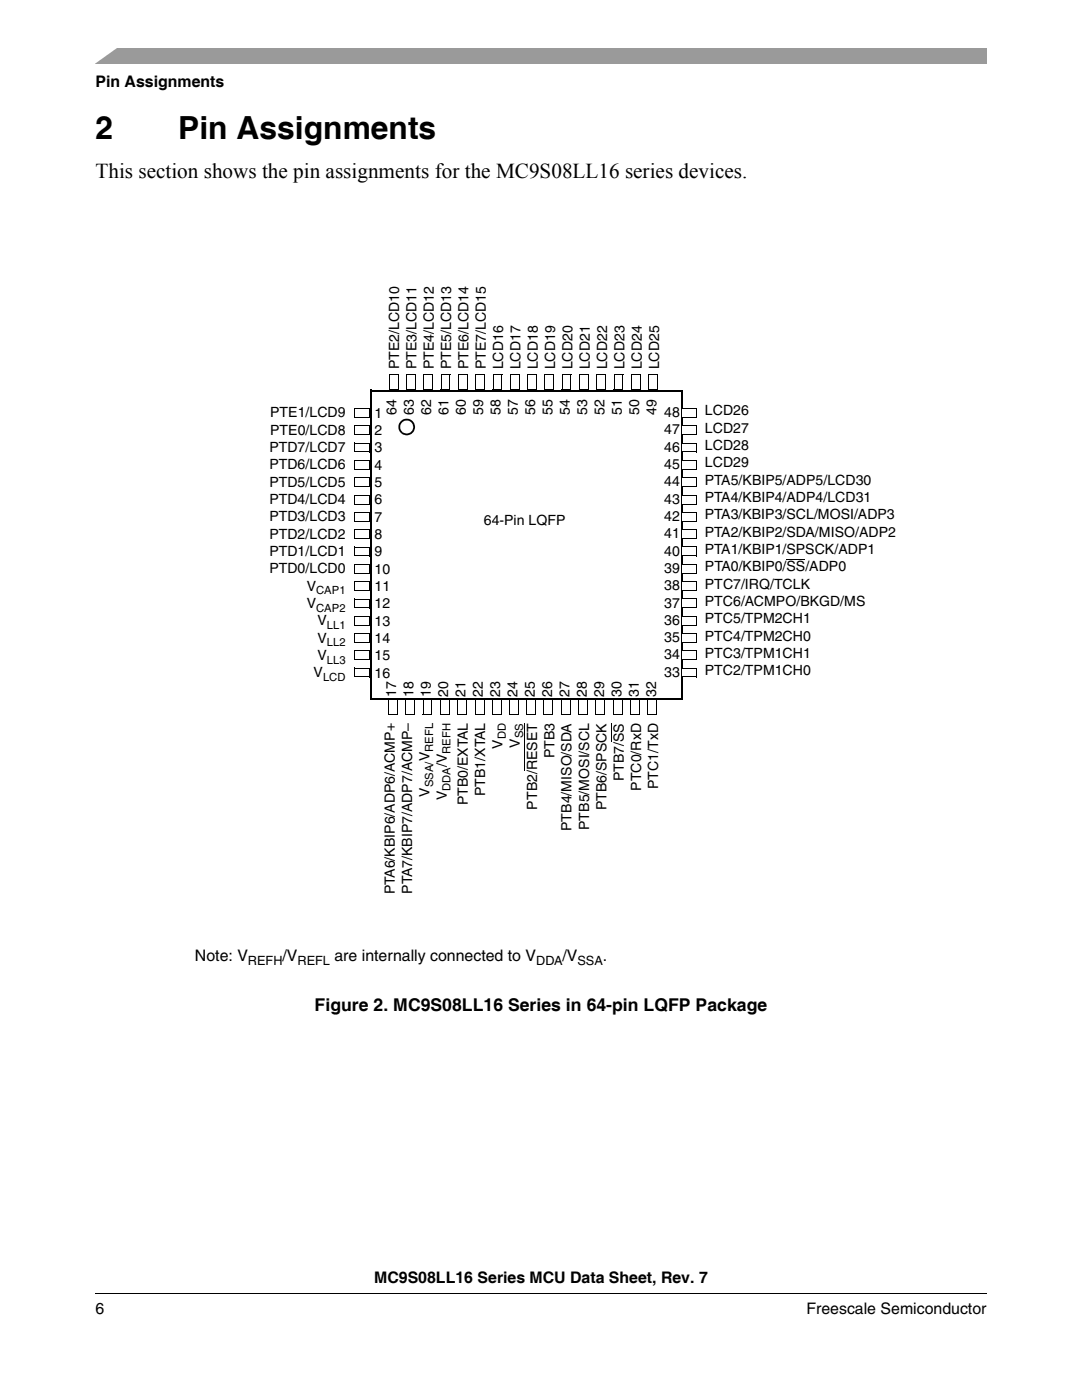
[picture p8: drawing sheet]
<svg xmlns="http://www.w3.org/2000/svg" width="216mm" height="279mm" viewBox="0 0 216 279" stroke-linecap="round" stroke-linejoin="round" font-family="sans-serif">
<path d="M19 258.1v.1z" fill="#000"/>
<path d="M19 258.1h177.8" fill="none" stroke="#000" stroke-width=".2"/>
<g fill="#fff">
<path d="M201.9 254h.7v16.4h-.7z"/>
<path d="M201.9 15.3h.7v3.2h-.7z"/>
</g>
<path d="M19 9.5h177.8v3.2h-177.8z" fill="#9a9a9a"/>
<path d="M17.1 9.2h6.8l-5.3 3.8h-1.5z" fill="#fff"/>
<path d="M101.7 139.6h1.8v3.1h-1.8z" fill="#fff"/>
<path d="M101.7 139.6v3.1M103.5 139.6v3.1" fill="none" stroke="#000" stroke-width=".2"/>
<path d="M101.7 139.6h1.8zM101.7 142.6l1.8 .1z" fill="#000"/>
<path d="M105.1 139.6h1.8v3.1h-1.8z" fill="#fff"/>
<path d="M105.1 139.6v3.1M106.9 139.6v3.1" fill="none" stroke="#000" stroke-width=".2"/>
<path d="M105.1 139.6h1.8zM105.1 142.6l1.8 .1z" fill="#000"/>
<path d="M108.5 139.6h1.8v3.1h-1.8z" fill="#fff"/>
<path d="M108.5 139.6v3.1M110.3 139.6v3.1" fill="none" stroke="#000" stroke-width=".2"/>
<path d="M108.5 139.6h1.8zM108.5 142.6l1.8 .1z" fill="#000"/>
<path d="M112 139.6h1.8v3.1h-1.8z" fill="#fff"/>
<path d="M112 139.6v3.1M113.8 139.6v3.1" fill="none" stroke="#000" stroke-width=".2"/>
<path d="M112 139.6h1.8zM112 142.6l1.8 .1z" fill="#000"/>
<path d="M115.4 139.6h1.8v3.1h-1.8z" fill="#fff"/>
<path d="M115.4 139.5v3.2M117.2 139.6v3.1" fill="none" stroke="#000" stroke-width=".2"/>
<path d="M115.4 139.5l1.9 .1zM115.4 142.6l1.8 .1z" fill="#000"/>
<path d="M118.9 139.6h1.8v3.1h-1.8z" fill="#fff"/>
<path d="M118.9 139.6v3.1M120.7 139.6v3.1" fill="none" stroke="#000" stroke-width=".2"/>
<path d="M118.9 139.6h1.8zM118.9 142.6l1.8 .1z" fill="#000"/>
<path d="M122.4 139.6h1.8v3.1h-1.8z" fill="#fff"/>
<path d="M122.4 139.6v3.1M124.2 139.6v3.1" fill="none" stroke="#000" stroke-width=".2"/>
<path d="M122.4 139.6h1.8zM122.4 142.6l1.8 .1z" fill="#000"/>
<path d="M125.8 139.6h1.8v3.1h-1.8z" fill="#fff"/>
<path d="M125.8 139.6v3.1M127.6 139.6v3.1" fill="none" stroke="#000" stroke-width=".2"/>
<path d="M125.8 139.6h1.8zM125.8 142.6l1.8 .1z" fill="#000"/>
<path d="M129.3 139.6h1.7v3.1h-1.7z" fill="#fff"/>
<path d="M129.3 139.6v3.1M131 139.6v3.1" fill="none" stroke="#000" stroke-width=".2"/>
<path d="M129.3 139.6h1.8zM129.2 142.6l1.8 .1z" fill="#000"/>
<path d="M77.5 139.6h1.8v3.1h-1.8z" fill="#fff"/>
<path d="M77.5 139.5v3.2M79.3 139.6v3.1" fill="none" stroke="#000" stroke-width=".2"/>
<path d="M77.5 139.5l1.9 .1zM77.5 142.6l1.8 .1z" fill="#000"/>
<path d="M81 139.6h1.7v3.1h-1.7z" fill="#fff"/>
<path d="M81 139.6v3.1M82.7 139.6v3.1" fill="none" stroke="#000" stroke-width=".2"/>
<path d="M81 139.6h1.8zM80.9 142.6l1.8 .1z" fill="#000"/>
<path d="M84.4 139.6h1.8v3.1h-1.8z" fill="#fff"/>
<path d="M84.4 139.6v3.1M86.2 139.6v3.1" fill="none" stroke="#000" stroke-width=".2"/>
<path d="M84.4 139.6h1.8zM84.4 142.6l1.8 .1z" fill="#000"/>
<path d="M87.9 139.6h1.7v3.1h-1.7z" fill="#fff"/>
<path d="M87.9 139.6v3.1M89.6 139.6v3.1" fill="none" stroke="#000" stroke-width=".2"/>
<path d="M87.9 139.6h1.8zM87.8 142.6l1.8 .1z" fill="#000"/>
<path d="M91.3 139.6h1.8v3.1h-1.8z" fill="#fff"/>
<path d="M91.3 139.6v3.1M93.1 139.6v3.1" fill="none" stroke="#000" stroke-width=".2"/>
<path d="M91.3 139.6h1.8zM91.3 142.6l1.8 .1z" fill="#000"/>
<path d="M94.8 139.6h1.8v3.1h-1.8z" fill="#fff"/>
<path d="M94.8 139.6v3.1M96.6 139.6v3.1" fill="none" stroke="#000" stroke-width=".2"/>
<path d="M94.8 139.6h1.8zM94.8 142.6l1.8 .1z" fill="#000"/>
<path d="M98.2 139.6h1.8v3.1h-1.8z" fill="#fff"/>
<path d="M98.2 139.6v3.1M100 139.6v3.1" fill="none" stroke="#000" stroke-width=".2"/>
<path d="M98.2 139.6h1.9zM98.2 142.6l1.8 .1z" fill="#000"/>
<path d="M70.7 81.6h3v1.7h-3z" fill="#fff"/>
<path d="M70.7 83.3h3M70.7 81.6h3.1" fill="none" stroke="#000" stroke-width=".2"/>
<path d="M70.7 81.5l.1 1.8zM73.7 81.6l.1 1.8z" fill="#000"/>
<path d="M70.7 85h3v1.7h-3z" fill="#fff"/>
<path d="M70.7 86.7h3M70.7 85h3.1" fill="none" stroke="#000" stroke-width=".2"/>
<path d="M70.7 84.9l.1 1.8zM73.7 85l.1 1.8z" fill="#000"/>
<path d="M70.7 88.4h3v1.8h-3z" fill="#fff"/>
<path d="M70.7 90.2h3M70.7 88.4h3.1" fill="none" stroke="#000" stroke-width=".2"/>
<path d="M70.7 88.4l.1 1.8zM73.7 88.4l.1 1.8z" fill="#000"/>
<path d="M70.7 91.9h3v1.7h-3z" fill="#fff"/>
<path d="M70.7 93.6h3M70.7 91.9h3.1" fill="none" stroke="#000" stroke-width=".2"/>
<path d="M70.7 91.8l.1 1.8zM73.7 91.9l.1 1.8z" fill="#000"/>
<path d="M70.7 95.3h3v1.8h-3z" fill="#fff"/>
<path d="M70.7 97.1h3M70.7 95.3h3.1" fill="none" stroke="#000" stroke-width=".2"/>
<path d="M70.7 95.3l.1 1.8zM73.7 95.3l.1 1.9z" fill="#000"/>
<path d="M70.7 98.8h3v1.8h-3z" fill="#fff"/>
<path d="M70.7 98.8h3.1M70.7 100.6h3" fill="none" stroke="#000" stroke-width=".2"/>
<path d="M70.7 98.8l.1 1.8zM73.7 98.8l.1 1.8z" fill="#000"/>
<path d="M70.7 102.3h3v1.7h-3z" fill="#fff"/>
<path d="M70.7 104h3M70.7 102.3h3.1" fill="none" stroke="#000" stroke-width=".2"/>
<path d="M70.7 102.2l.1 1.8zM73.7 102.3l.1 1.8z" fill="#000"/>
<path d="M70.7 105.7h3v1.8h-3z" fill="#fff"/>
<path d="M70.7 107.5h3M70.7 105.7h3.1" fill="none" stroke="#000" stroke-width=".2"/>
<path d="M70.7 105.7l.1 1.8zM73.7 105.7l.1 1.8z" fill="#000"/>
<path d="M70.7 109.2h3v1.7h-3z" fill="#fff"/>
<path d="M70.7 110.9h3M70.7 109.2h3.1" fill="none" stroke="#000" stroke-width=".2"/>
<path d="M70.7 109.1l.1 1.8zM73.7 109.2l.1 1.8z" fill="#000"/>
<path d="M70.7 112.6h3v1.8h-3z" fill="#fff"/>
<path d="M70.7 114.4h3M70.7 112.6h3.1" fill="none" stroke="#000" stroke-width=".2"/>
<path d="M70.7 112.6l.1 1.8zM73.7 112.6l.1 1.8z" fill="#000"/>
<path d="M70.7 116.1h3v1.8h-3z" fill="#fff"/>
<path d="M70.7 117.9h3M70.7 116.1h3.1" fill="none" stroke="#000" stroke-width=".2"/>
<path d="M70.7 116.1l.1 1.8zM73.7 116.1l.1 1.8z" fill="#000"/>
<path d="M70.7 119.5h3v1.8h-3z" fill="#fff"/>
<path d="M70.7 119.5h3.1M70.7 121.3h3" fill="none" stroke="#000" stroke-width=".2"/>
<path d="M70.7 119.5l.1 1.8zM73.7 119.5l.1 1.8z" fill="#000"/>
<path d="M70.7 123h3v1.8h-3z" fill="#fff"/>
<path d="M70.7 124.8h3M70.7 123h3.1" fill="none" stroke="#000" stroke-width=".2"/>
<path d="M70.7 123l.1 1.8zM73.7 123l.1 1.8z" fill="#000"/>
<path d="M70.7 126.5h3v1.7h-3z" fill="#fff"/>
<path d="M70.7 128.2h3M70.7 126.5h3.1" fill="none" stroke="#000" stroke-width=".2"/>
<path d="M70.7 126.4l.1 1.8zM73.7 126.5l.1 1.8z" fill="#000"/>
<path d="M70.7 129.9h3v1.8h-3z" fill="#fff"/>
<path d="M70.7 131.7h3M70.7 129.9h3.1" fill="none" stroke="#000" stroke-width=".2"/>
<path d="M70.7 129.8l.1 1.9zM73.7 129.9l.1 1.8z" fill="#000"/>
<path d="M70.7 133.3h3v1.8h-3z" fill="#fff"/>
<path d="M70.7 135.1h3M70.7 133.3h3.1" fill="none" stroke="#000" stroke-width=".2"/>
<path d="M70.7 133.3l.1 1.8zM73.7 133.3l.1 1.8z" fill="#000"/>
<path d="M74 78h62v61.5h-62z" fill="#fff"/>
<path d="M74 78h62.2M74 77.8v61.7M136 78v61.7M73.8 139.5h62.2" fill="none" stroke="#000" stroke-width=".36"/>
<circle cx="81.1" cy="85.2" r="1.49" fill="#fff"/>
<path d="M80.3 86.2l.6 .3h.5l.8-.5 .3-.8h.3v.4a1.65 1.65 0 0 1-2.7 .9zM80 84l.3-.2a1.62 1.62 0 0 1 2.2 .5l.3 .9h-.3l-.2-.6-.6-.6-.8-.1-.6 .3-.4 .8v.7l.4 .5-.2 .3-.4-.5-.2-.6 .1-.8z" fill="#000"/>
<path d="M104.7 144.3v9.4M122 144.3v3.8" fill="none" stroke="#000" stroke-width=".2"/>
<path d="M101.8 74.7h1.8v3.1h-1.8z" fill="#fff"/>
<path d="M101.8 74.7v3.1M103.6 74.7v3.1" fill="none" stroke="#000" stroke-width=".2"/>
<path d="M101.8 77.7l1.8 .1zM101.8 74.7h1.9z" fill="#000"/>
<path d="M105.3 74.7h1.7v3.1h-1.7z" fill="#fff"/>
<path d="M105.3 74.7v3.1M107 74.7v3.1" fill="none" stroke="#000" stroke-width=".2"/>
<path d="M105.2 77.7l1.8 .1zM105.3 74.7h1.8z" fill="#000"/>
<path d="M108.7 74.7h1.7v3.1h-1.7z" fill="#fff"/>
<path d="M108.7 74.7v3.1M110.4 74.7v3.1" fill="none" stroke="#000" stroke-width=".2"/>
<path d="M108.6 77.7l1.8 .1zM108.7 74.7h1.8z" fill="#000"/>
<path d="M112.1 74.7h1.8v3.1h-1.8z" fill="#fff"/>
<path d="M112.1 74.7v3.1M113.9 74.7v3.1" fill="none" stroke="#000" stroke-width=".2"/>
<path d="M112.1 77.7l1.8 .1zM112.1 74.7h1.8z" fill="#000"/>
<path d="M115.6 74.7h1.8v3.1h-1.8z" fill="#fff"/>
<path d="M115.6 74.7v3.1M117.4 74.7v3.1" fill="none" stroke="#000" stroke-width=".2"/>
<path d="M115.5 77.7l1.9 .1zM115.6 74.7h1.8z" fill="#000"/>
<path d="M119.1 74.7h1.7v3.1h-1.7z" fill="#fff"/>
<path d="M119.1 74.7v3.1M120.8 74.7v3.1" fill="none" stroke="#000" stroke-width=".2"/>
<path d="M119 77.7l1.8 .1zM119.1 74.7h1.8z" fill="#000"/>
<path d="M122.6 74.7h1.7v3.1h-1.7z" fill="#fff"/>
<path d="M122.6 74.7v3.1M124.3 74.7v3.1" fill="none" stroke="#000" stroke-width=".2"/>
<path d="M122.5 77.7l1.8 .1zM122.6 74.7h1.8z" fill="#000"/>
<path d="M126 74.7h1.7v3.1h-1.7z" fill="#fff"/>
<path d="M126 74.7v3.1M127.7 74.7v3.1" fill="none" stroke="#000" stroke-width=".2"/>
<path d="M125.9 77.7l1.8 .1zM126 74.7h1.8z" fill="#000"/>
<path d="M129.4 74.7h1.8v3.1h-1.8z" fill="#fff"/>
<path d="M129.4 74.7v3.1M131.2 74.7v3.1" fill="none" stroke="#000" stroke-width=".2"/>
<path d="M129.4 77.7l1.8 .1zM129.4 74.7h1.8z" fill="#000"/>
<path d="M77.7 74.7h1.7v3.1h-1.7z" fill="#fff"/>
<path d="M77.7 74.7v3.1M79.4 74.7v3.1" fill="none" stroke="#000" stroke-width=".2"/>
<path d="M77.6 77.7l1.8 .1zM77.7 74.7h1.8z" fill="#000"/>
<path d="M81.1 74.7h1.8v3.1h-1.8z" fill="#fff"/>
<path d="M81.1 74.7v3.1M82.9 74.7v3.1" fill="none" stroke="#000" stroke-width=".2"/>
<path d="M81.1 77.7l1.8 .1zM81.1 74.7h1.8z" fill="#000"/>
<path d="M84.6 74.7h1.7v3.1h-1.7z" fill="#fff"/>
<path d="M84.6 74.7v3.1M86.3 74.7v3.1" fill="none" stroke="#000" stroke-width=".2"/>
<path d="M84.5 77.7l1.8 .1zM84.6 74.7h1.8z" fill="#000"/>
<path d="M88 74.7h1.8v3.1h-1.8z" fill="#fff"/>
<path d="M88 74.7v3.1M89.8 74.7v3.1" fill="none" stroke="#000" stroke-width=".2"/>
<path d="M88 77.7l1.8 .1zM88 74.7h1.8z" fill="#000"/>
<path d="M91.5 74.7h1.7v3.1h-1.7z" fill="#fff"/>
<path d="M91.5 74.7v3.1M93.2 74.7v3.1" fill="none" stroke="#000" stroke-width=".2"/>
<path d="M91.4 77.7l1.8 .1zM91.5 74.7h1.8z" fill="#000"/>
<path d="M95 74.7h1.7v3.1h-1.7z" fill="#fff"/>
<path d="M95 74.7v3.1M96.7 74.7v3.1" fill="none" stroke="#000" stroke-width=".2"/>
<path d="M94.9 77.7l1.8 .1zM95 74.7h1.8z" fill="#000"/>
<path d="M98.4 74.7h1.8v3.1h-1.8z" fill="#fff"/>
<path d="M98.4 74.7v3.1M100.2 74.7v3.1" fill="none" stroke="#000" stroke-width=".2"/>
<path d="M98.3 77.7l1.9 .1zM98.4 74.7h1.8z" fill="#000"/>
<path d="M136 81.5h3v1.8h-3z" fill="#fff"/>
<path d="M136 83.3h3M136 81.5h3.1" fill="none" stroke="#000" stroke-width=".2"/>
<path d="M136 81.5l.1 1.8zM139 81.5l.1 1.9z" fill="#000"/>
<path d="M136 85h3v1.7h-3z" fill="#fff"/>
<path d="M136 86.7h3M136 85h3.1" fill="none" stroke="#000" stroke-width=".2"/>
<path d="M136 84.9l.1 1.8zM139 85l.1 1.8z" fill="#000"/>
<path d="M136 88.4h3v1.8h-3z" fill="#fff"/>
<path d="M136 90.2h3M136 88.4h3.1" fill="none" stroke="#000" stroke-width=".2"/>
<path d="M136 88.4l.1 1.8zM139 88.4l.1 1.8z" fill="#000"/>
<path d="M136 91.9h3v1.7h-3z" fill="#fff"/>
<path d="M136 93.6h3M136 91.9h3.1" fill="none" stroke="#000" stroke-width=".2"/>
<path d="M136 91.8l.1 1.8zM139 91.9l.1 1.8z" fill="#000"/>
<path d="M136 95.3h3v1.8h-3z" fill="#fff"/>
<path d="M136 97.1h3M136 95.3h3.1" fill="none" stroke="#000" stroke-width=".2"/>
<path d="M136 95.3l.1 1.8zM139 95.3l.1 1.8z" fill="#000"/>
<path d="M136 98.8h3v1.8h-3z" fill="#fff"/>
<path d="M136 98.8h3.1M136 100.6h3" fill="none" stroke="#000" stroke-width=".2"/>
<path d="M136 98.8l.1 1.8zM139 98.8l.1 1.8z" fill="#000"/>
<path d="M136 102.3h3v1.7h-3z" fill="#fff"/>
<path d="M136 104h3M136 102.3h3.1" fill="none" stroke="#000" stroke-width=".2"/>
<path d="M136 102.2l.1 1.8zM139 102.3l.1 1.8z" fill="#000"/>
<path d="M136 105.7h3v1.8h-3z" fill="#fff"/>
<path d="M136 107.5h3M136 105.7h3.1" fill="none" stroke="#000" stroke-width=".2"/>
<path d="M136 105.7l.1 1.8zM139 105.7l.1 1.8z" fill="#000"/>
<path d="M136 109.2h3v1.7h-3z" fill="#fff"/>
<path d="M136 110.9h3M136 109.2h3.1" fill="none" stroke="#000" stroke-width=".2"/>
<path d="M136 109.1l.1 1.8zM139 109.2l.1 1.8z" fill="#000"/>
<path d="M136 112.6h3v1.8h-3z" fill="#fff"/>
<path d="M136 114.4h3M136 112.6h3.1" fill="none" stroke="#000" stroke-width=".2"/>
<path d="M136 112.6l.1 1.8zM139 112.6l.1 1.8z" fill="#000"/>
<path d="M136 116.1h3v1.7h-3z" fill="#fff"/>
<path d="M136 117.8h3M136 116.1h3.1" fill="none" stroke="#000" stroke-width=".2"/>
<path d="M136 116l.1 1.8zM139 116.1l.1 1.8z" fill="#000"/>
<path d="M136 119.5h3v1.8h-3z" fill="#fff"/>
<path d="M136 119.5h3.1M136 121.3h3" fill="none" stroke="#000" stroke-width=".2"/>
<path d="M136 119.5l.1 1.8zM139 119.5l.1 1.8z" fill="#000"/>
<path d="M136 123h3v1.8h-3z" fill="#fff"/>
<path d="M136 124.8h3M136 123h3.1" fill="none" stroke="#000" stroke-width=".2"/>
<path d="M136 123l.1 1.8zM139 123l.1 1.8z" fill="#000"/>
<path d="M136 126.4h3v1.8h-3z" fill="#fff"/>
<path d="M136 128.2h3M136 126.4h3.1" fill="none" stroke="#000" stroke-width=".2"/>
<path d="M136 126.4l.1 1.8zM139 126.4l.1 1.8z" fill="#000"/>
<path d="M136 129.9h3v1.7h-3z" fill="#fff"/>
<path d="M136 131.6h3M136 129.9h3.1" fill="none" stroke="#000" stroke-width=".2"/>
<path d="M136 129.8l.1 1.8zM139 129.9l.1 1.8z" fill="#000"/>
<path d="M136 133.3h3v1.8h-3z" fill="#fff"/>
<path d="M157 111.6h3.7M136 135.1h3M136 133.3h3.1" fill="none" stroke="#000" stroke-width=".2"/>
<path d="M136 133.3l.1 1.8zM139 133.3l.1 1.8z" fill="#000"/>
<g fill="#fff">
<path d="M134.9 101.8h.7v13.2h-.7z"/>
<path d="M201.9 32.7h.7v4.2h-.7z"/>
<path d="M201.9 199.5h.7v3.5h-.7z"/>
</g>
<g font-size="6.3">
<text x="19" y="27.7">2</text>
<text x="35.6" y="27.7">Pin Assignments</text>
</g>
<text font-size="4.2" x="19" y="35.5">This section shows the pin assignments for the MC9S08LL16 series devices.</text>
<text font-size="3.5" x="62.8" y="201.8">Figure 2. MC9S08LL16 Series in 64-pin LQFP Package</text>
<g font-size="3.2">
<text x="19" y="17.4">Pin Assignments</text>
<text x="38.9" y="191.9">Note: V</text>
<text x="56.4" y="191.9">/V</text>
<text x="66.7" y="191.9">are internally connected to V</text>
<text x="112.2" y="191.9">/V</text>
<text x="120.3" y="191.9">.</text>
<text x="74.7" y="256.1">MC9S08LL16 Series MCU Data Sheet, Rev. 7</text>
<text x="19" y="262.3">6</text>
<text x="160.9" y="262.3">Freescale Semiconductor</text>
</g>
<g font-size="2.8">
<text x="79.7" y="73.7" transform="rotate(-90 79.7 73.7)">PTE2/LCD10</text>
<text x="83.1" y="73.7" transform="rotate(-90 83.1 73.7)">PTE3/LCD11</text>
<text x="86.6" y="73.7" transform="rotate(-90 86.6 73.7)">PTE4/LCD12</text>
<text x="90" y="73.7" transform="rotate(-90 90 73.7)">PTE5/LCD13</text>
<text x="93.5" y="73.7" transform="rotate(-90 93.5 73.7)">PTE6/LCD14</text>
<text x="97" y="73.7" transform="rotate(-90 97 73.7)">PTE7/LCD15</text>
<text x="100.4" y="73.7" transform="rotate(-90 100.4 73.7)">LCD16</text>
<text x="103.9" y="73.7" transform="rotate(-90 103.9 73.7)">LCD17</text>
<text x="107.3" y="73.7" transform="rotate(-90 107.3 73.7)">LCD18</text>
<text x="110.8" y="73.7" transform="rotate(-90 110.8 73.7)">LCD19</text>
<text x="114.2" y="73.7" transform="rotate(-90 114.2 73.7)">LCD20</text>
<text x="117.7" y="73.7" transform="rotate(-90 117.7 73.7)">LCD21</text>
<text x="121.2" y="73.7" transform="rotate(-90 121.2 73.7)">LCD22</text>
<text x="124.6" y="73.7" transform="rotate(-90 124.6 73.7)">LCD23</text>
<text x="128.1" y="73.7" transform="rotate(-90 128.1 73.7)">LCD24</text>
<text x="131.5" y="73.7" transform="rotate(-90 131.5 73.7)">LCD25</text>
<text x="53.9" y="83.3">PTE1/LCD9</text>
<text x="74.7" y="83.4">1</text>
<text x="79.1" y="82.9" transform="rotate(-90 79.1 82.9)">64</text>
<text x="82.6" y="82.9" transform="rotate(-90 82.6 82.9)">63</text>
<text x="86" y="82.9" transform="rotate(-90 86 82.9)">62</text>
<text x="89.5" y="82.9" transform="rotate(-90 89.5 82.9)">61</text>
<text x="92.9" y="82.9" transform="rotate(-90 92.9 82.9)">60</text>
<text x="96.4" y="82.9" transform="rotate(-90 96.4 82.9)">59</text>
<text x="99.9" y="82.9" transform="rotate(-90 99.9 82.9)">58</text>
<text x="103.3" y="82.9" transform="rotate(-90 103.3 82.9)">57</text>
<text x="106.8" y="82.9" transform="rotate(-90 106.8 82.9)">56</text>
<text x="110.2" y="82.9" transform="rotate(-90 110.2 82.9)">55</text>
<text x="113.7" y="82.9" transform="rotate(-90 113.7 82.9)">54</text>
<text x="117.1" y="82.9" transform="rotate(-90 117.1 82.9)">53</text>
<text x="120.6" y="82.9" transform="rotate(-90 120.6 82.9)">52</text>
<text x="124.1" y="82.9" transform="rotate(-90 124.1 82.9)">51</text>
<text x="127.5" y="82.9" transform="rotate(-90 127.5 82.9)">50</text>
<text x="131" y="82.9" transform="rotate(-90 131 82.9)">49</text>
<text x="132.5" y="83.2">48</text>
<text x="140.7" y="82.9">LCD26</text>
<text x="53.9" y="86.8">PTE0/LCD8</text>
<text x="74.7" y="86.8">2</text>
<text x="132.5" y="86.7">47</text>
<text x="140.7" y="86.4">LCD27</text>
<text x="140.7" y="89.8">LCD28</text>
<text x="53.8" y="90.2">PTD7/LCD7</text>
<text x="53.8" y="93.7">PTD6/LCD6</text>
<text x="74.7" y="90.3">3</text>
<text x="74.7" y="93.7">4</text>
<text x="132.5" y="90.1">46</text>
<text x="132.5" y="93.6">45</text>
<text x="140.7" y="93.3">LCD29</text>
<text x="53.8" y="97.1">PTD5/LCD5</text>
<text x="53.8" y="100.6">PTD4/LCD4</text>
<text x="74.7" y="97.2">5</text>
<text x="74.7" y="100.6">6</text>
<text x="132.5" y="97">44</text>
<text x="132.5" y="100.5">43</text>
<text x="140.7" y="96.7">PTA5/KBIP5/ADP5/LCD30</text>
<text x="140.7" y="100.2">PTA4/KBIP4/ADP4/LCD31</text>
<text x="53.8" y="104">PTD3/LCD3</text>
<text x="53.8" y="107.5">PTD2/LCD2</text>
<text x="74.7" y="104.1">7</text>
<text x="74.7" y="107.6">8</text>
<text x="96.5" y="104.8">64-Pin LQFP</text>
<text x="132.5" y="104">42</text>
<text x="132.5" y="107.4">41</text>
<text x="140.7" y="103.7">PTA3/KBIP3/SCL/MOSI/ADP3</text>
<text x="140.7" y="107.1">PTA2/KBIP2/SDA/MISO/ADP2</text>
<text x="53.8" y="111">PTD1/LCD1</text>
<text x="74.7" y="111">9</text>
<text x="132.5" y="110.9">40</text>
<text x="140.7" y="110.6">PTA1/KBIP1/SPSCK/ADP1</text>
<text x="53.8" y="114.4">PTD0/LCD0</text>
<text x="61.2" y="117.9">V</text>
<text x="74.7" y="114.5">10</text>
<text x="74.7" y="117.9">11</text>
<text x="132.5" y="114.3">39</text>
<text x="132.5" y="117.8">38</text>
<text x="140.7" y="117.5">PTC7/IRQ/TCLK</text>
<text x="140.7" y="114">PTA0/KBIP0/SS/ADP0</text>
<text x="61.2" y="121.3">V</text>
<text x="63.3" y="124.8">V</text>
<text x="74.7" y="121.4">12</text>
<text x="74.7" y="124.8">13</text>
<text x="132.5" y="121.2">37</text>
<text x="132.5" y="124.7">36</text>
<text x="140.7" y="120.9">PTC6/ACMPO/BKGD/MS</text>
<text x="140.7" y="124.4">PTC5/TPM2CH1</text>
<text x="63.3" y="128.2">V</text>
<text x="63.3" y="131.7">V</text>
<text x="74.7" y="128.3">14</text>
<text x="74.7" y="131.8">15</text>
<text x="132.5" y="128.2">35</text>
<text x="132.5" y="131.6">34</text>
<text x="140.7" y="127.9">PTC4/TPM2CH0</text>
<text x="140.7" y="131.3">PTC3/TPM1CH1</text>
<text x="62.6" y="135.2">V</text>
<text x="74.7" y="135.2">16</text>
<text x="132.5" y="135.1">33</text>
<text x="140.7" y="134.8">PTC2/TPM1CH0</text>
<text x="79.1" y="139.2" transform="rotate(-90 79.1 139.2)">17</text>
<text x="82.5" y="139.2" transform="rotate(-90 82.5 139.2)">18</text>
<text x="86" y="139.2" transform="rotate(-90 86 139.2)">19</text>
<text x="89.5" y="139.2" transform="rotate(-90 89.5 139.2)">20</text>
<text x="92.9" y="139.2" transform="rotate(-90 92.9 139.2)">21</text>
<text x="96.4" y="139.2" transform="rotate(-90 96.4 139.2)">22</text>
<text x="99.8" y="139.2" transform="rotate(-90 99.8 139.2)">23</text>
<text x="103.3" y="139.2" transform="rotate(-90 103.3 139.2)">24</text>
<text x="106.7" y="139.2" transform="rotate(-90 106.7 139.2)">25</text>
<text x="110.2" y="139.2" transform="rotate(-90 110.2 139.2)">26</text>
<text x="113.6" y="139.2" transform="rotate(-90 113.6 139.2)">27</text>
<text x="117.1" y="139.2" transform="rotate(-90 117.1 139.2)">28</text>
<text x="120.6" y="139.2" transform="rotate(-90 120.6 139.2)">29</text>
<text x="124" y="139.2" transform="rotate(-90 124 139.2)">30</text>
<text x="127.5" y="139.2" transform="rotate(-90 127.5 139.2)">31</text>
<text x="130.9" y="139.2" transform="rotate(-90 130.9 139.2)">32</text>
<text x="100.2" y="149.5" transform="rotate(-90 100.2 149.5)">V</text>
<text x="103.7" y="149.2" transform="rotate(-90 103.7 149.2)">V</text>
<text x="85.7" y="152" transform="rotate(-90 85.7 152)">V</text>
<text x="89.2" y="153.1" transform="rotate(-90 89.2 153.1)">/V</text>
<text x="110.6" y="151.4" transform="rotate(-90 110.6 151.4)">PTB3</text>
<text x="124.5" y="155.9" transform="rotate(-90 124.5 155.9)">PTB7/SS</text>
<text x="85.7" y="159" transform="rotate(-90 85.7 159)">V</text>
<text x="89.2" y="159.7" transform="rotate(-90 89.2 159.7)">V</text>
<text x="93.3" y="160.7" transform="rotate(-90 93.3 160.7)">PTB0/EXTAL</text>
<text x="96.8" y="158.9" transform="rotate(-90 96.8 158.9)">PTB1/XTAL</text>
<text x="107.2" y="161.6" transform="rotate(-90 107.2 161.6)">PTB2/RESET</text>
<text x="121" y="161.7" transform="rotate(-90 121 161.7)">PTB6/SPSCK</text>
<text x="127.9" y="157.8" transform="rotate(-90 127.9 157.8)">PTC0/RxD</text>
<text x="131.4" y="157.5" transform="rotate(-90 131.4 157.5)">PTC1/TxD</text>
<text x="114.1" y="165.8" transform="rotate(-90 114.1 165.8)">PTB4/MISO/SDA</text>
<text x="117.5" y="165.6" transform="rotate(-90 117.5 165.6)">PTB5/MOSI/SCL</text>
<text x="78.8" y="178.5" transform="rotate(-90 78.8 178.5)">PTA6/KBIP6/ADP6/ACMP+</text>
<text x="82.3" y="178.4" transform="rotate(-90 82.3 178.4)">PTA7/KBIP7/ADP7/ACMP–</text>
</g>
<g font-size="2.5">
<text x="49.5" y="192.6">REFH</text>
<text x="59.4" y="192.6">REFL</text>
<text x="107" y="192.6">DDA</text>
<text x="115.2" y="192.6">SSA</text>
</g>
<g font-size="2.2">
<text x="63.1" y="118.6">CAP1</text>
<text x="63.1" y="122">CAP2</text>
<text x="65.2" y="125.5">LL1</text>
<text x="65.2" y="128.9">LL2</text>
<text x="64.5" y="135.9">LCD</text>
<text x="65.2" y="132.4">LL3</text>
<text x="100.9" y="147.6" transform="rotate(-90 100.9 147.6)">DD</text>
<text x="104.4" y="147.3" transform="rotate(-90 104.4 147.3)">SS</text>
<text x="86.4" y="150.1" transform="rotate(-90 86.4 150.1)">REFL</text>
<text x="89.9" y="150.5" transform="rotate(-90 89.9 150.5)">REFH</text>
<text x="86.4" y="157.1" transform="rotate(-90 86.4 157.1)">SSA/</text>
<text x="89.9" y="157.8" transform="rotate(-90 89.9 157.8)">DDA</text>
</g>
</svg>
